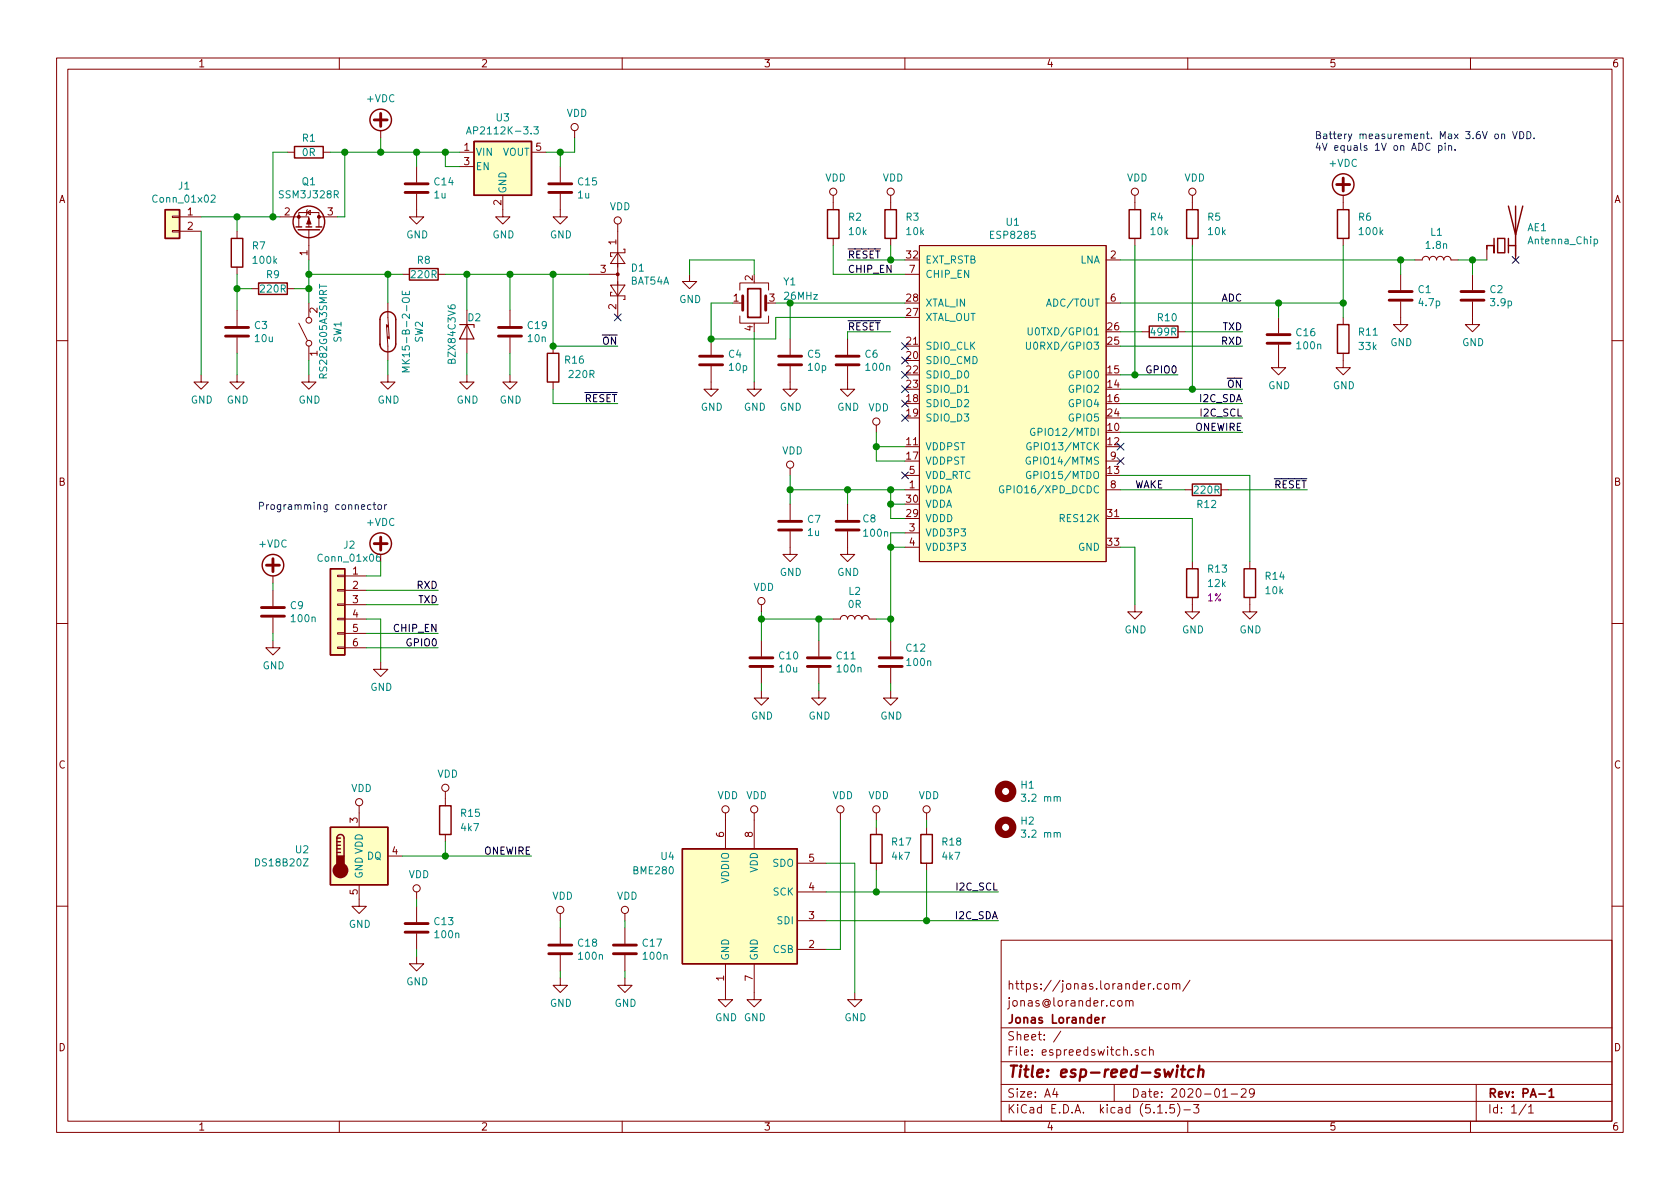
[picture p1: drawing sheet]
<svg xmlns="http://www.w3.org/2000/svg" width="297mm" height="210mm" viewBox="0 0 297 210" stroke-linecap="round" stroke-linejoin="round" font-family="sans-serif">
<g fill="none" stroke="#840000" stroke-width=".18">
<path d="M10 10.3h277v189.9h-277zM12 12.2h273v186.1h-273zM60 10.3v1.9M110 10.3v1.9M160 10.3v1.9M210 10.3v1.9M260 10.3v1.9M30.5 38.2h1.2v.3h-1.2zM31.7 38.3h3.9M49.5 38.3h5.1v1.8M50.8 26.9h1.3M54.2 37.6l.7-.4v.8z"/>
<path d="M54.4 37.1l-.2 .1v.8l-.1 .1M56.4 38.3h3.3M57.1 26.9h1.3M67.3 23.1v1.3M73.7 34.3v4h1.2l-1.2 1.3-1.3-1.3h1.3M73.7 29.5v2.8M81.3 26.9h2.5M81.3 29.5h2.5M88.9 34.5v3.8h1.3l-1.3 1.3-1.3-1.3h1.3M94 26.9h2.5M99.1 34.3v4h1.2l-1.2 1.3-1.3-1.3h1.3M99.1 29.5v2.8"/>
<path d="M101.6 23.1v1.3M109.2 39.6v16.5M147.3 34.5v2.6M157.5 34.5v2.6M200.7 34.5v2.6M210.8 34.5v2.6M237.5 34.5v2.6M30.5 40.8h1.2v.2h-1.2zM31.7 40.9h3.9M41.9 40.9v1.3M41.9 47.2v1.3M41.9 54.9v2.8"/>
<path d="M41.9 59.7v2.8M44.4 51h1.3M50.8 51h1.3M52.8 40.1v-2.5h3.6v2.5M52.8 57.1l1.6 3.1M54.6 40.6v5.4M54.6 53.6v2.5M68.3 57.4l.3 3.8v2.5M68.6 53.6v2.5l.2 3.8M71.1 48.5h1.3M77.5 48.5h1.2M82.5 54.9v7.6"/>
<path d="M90.2 54.9v2.8M90.2 59.7v2.8M104.1 48.5h5.1M107.9 50.4h2.6l-1.3 1.9zM108.2 51.7h-.3v.6h2.6v.7h-.3M109.2 44.7l1.3 1.9h-2.6zM110.2 44.1h.3v.6h-2.6v.6h.3M121.9 48.5v1.3h1.3l-1.3 1.2-1.3-1.2h1.3M125.7 59.9v2.8M130.8 55.9v1.2h5.1v-1.2M130.8 51.3v-1.3h5.1v1.3M130.8 53.6h.5"/>
<path d="M135.4 53.6h.5M139.7 59.9v2.8M147.3 42.2v1.2M149.9 59.9v2.8M157.5 42.2v1.2M160 48.5h2.6M162.6 43.4h33v55.9h-33zM195.6 46h2.5M195.6 53.6h2.5M200.7 42.2v1.2M201.9 58.7h1.3M208.3 58.7h1.2"/>
<path d="M210.8 42.2v1.2M226.1 56.1v2.8M237.5 42.2v1.2M237.5 56.1v1.3M247.6 53.3v4.1h1.3l-1.3 1.3-1.2-1.3h1.2M247.6 48.5v2.8M250.2 46h1.3a.63 .63 0 0 1 .6-.7 .63 .63 0 0 1 .6 .7 .63 .63 0 0 1 .7-.7 .63 .63 0 0 1 .6 .7 .63 .63 0 0 1 .6-.7 .63 .63 0 0 1 .7 .7 .63 .63 0 0 1 .6-.7 .63 .63 0 0 1 .6 .7h1.3M260.3 53.3v4.1h1.3l-1.3 1.3-1.2-1.3h1.2M260.3 48.5v2.8M262.9 43.4v2.6M268 43.4v2.6M10 60.2h2"/>
<path d="M35.6 66.3v1.3h1.2l-1.2 1.2-1.3-1.2h1.3M41.9 66.3v1.3h1.3l-1.3 1.2-1.3-1.2h1.3M54.6 66.3v1.3h1.3l-1.3 1.2-1.3-1.2h1.3M54.6 61.2v2.5M68.6 66.3v1.3h1.2l-1.2 1.2-1.3-1.2h1.3M82.5 66.3v1.3h1.3l-1.3 1.2-1.2-1.2h1.2M90.2 66.3v1.3h1.2l-1.2 1.2-1.3-1.2h1.3M97.8 61.2v1.3M97.8 67.6v1.2M125.7 64.8v4h1.3l-1.3 1.3-1.2-1.3h1.2M133.3 67.6v1.2h1.3l-1.3 1.3-1.2-1.3h1.2M139.7 64.8v4h1.3l-1.3 1.3-1.3-1.3h1.3"/>
<path d="M149.9 64.8v4h1.2l-1.2 1.3-1.3-1.3h1.3M154.9 75.2v1.2M226.1 61v4h1.2l-1.2 1.3-1.3-1.3h1.3M237.5 62.5v2.5h1.3l-1.3 1.3-1.3-1.3h1.3M285 60.2h2M67.3 98v1.3M139.7 94v4h1.3l-1.3 1.3-1.3-1.3h1.3M139.7 82.8v1.3M139.7 89.1v2.8M149.9 94v4h1.2l-1.2 1.3-1.3-1.3h1.3M149.9 89.1v2.8M160 86.6h2.6"/>
<path d="M160 94.2h2.6M160 96.8h2.6M160 84.1h2.6M195.6 86.6h2.5M195.6 81.5h2.5M209.5 86.6h1.3M210.8 99.3v1.3M215.9 86.6h1.3M221 99.3v1.3M10 110.3h2M48.3 113.3v1.2h1.2l-1.2 1.3-1.3-1.3h1.3M48.3 101.8v1.3"/>
<path d="M48.3 104.4v2.8M48.3 109.2v2.8M59.7 111.9h1.3v.2h-1.3zM59.7 114.4h1.3v.3h-1.3zM59.7 109.3h1.3v.3h-1.3zM59.7 104.3h1.3v.2h-1.3zM59.7 101.7h1.3v.3h-1.3zM59.7 106.8h1.3v.3h-1.3zM61 101.8h3.8M61 104.4h3.8M61 106.9h3.8M61 109.5h3.8"/>
<path d="M61 112h3.8M61 114.5h3.8M67.3 117.1v1.3h1.3l-1.3 1.2-1.3-1.2h1.3M134.6 106.9v1.3M134.6 113.3v2.8M134.6 118.1v2.8M144.8 113.3v2.8M144.8 118.1v2.8M147.3 109.5h1.3a.63 .63 0 0 1 .6-.7 .63 .63 0 0 1 .7 .7 .63 .63 0 0 1 .6-.7 .63 .63 0 0 1 .6 .7 .63 .63 0 0 1 .7-.7 .63 .63 0 0 1 .6 .7 .63 .63 0 0 1 .6-.7 .63 .63 0 0 1 .7 .7h1.2M157.5 113.3v2.8M157.5 118.1v2.8M200.7 106.9v1.3h1.2l-1.2 1.3-1.3-1.3h1.3"/>
<path d="M210.8 105.7v2.5h1.3l-1.3 1.3-1.3-1.3h1.3M221 105.7v2.5h1.2l-1.2 1.3-1.3-1.3h1.3M285 110.3h2M78.7 139.9v2.6M134.6 122.2v1.2h1.3l-1.3 1.3-1.3-1.3h1.3M144.8 122.2v1.2h1.2l-1.2 1.3-1.3-1.3h1.3M157.5 122.2v1.2h1.2l-1.2 1.3-1.3-1.3h1.3M63.5 156.5v3.8h1.3l-1.3 1.2-1.3-1.2h1.3M63.5 142.5v3.8M68.6 151.4h2.5M73.7 157.7v1.3M78.7 147.6v1.2"/>
<path d="M128.3 143.8v6.3M133.3 143.8v6.3M141 157.7h5M141 152.6h5M148.6 143.8v1.2M154.9 143.8v1.2M154.9 146.3v1.3M154.9 152.6v1.3M163.8 143.8v1.2M163.8 146.3v1.3M163.8 152.6v1.3M10 160.2h2"/>
<path d="M73.7 169.2v1.2h1.2l-1.2 1.3-1.3-1.3h1.3M73.7 160.3v2.8M73.7 165.1v2.8M99.1 173v1.2h1.2l-1.2 1.3-1.3-1.3h1.3M99.1 161.5v1.3M99.1 164.1v2.8M99.1 168.9v2.8M110.5 173v1.2h1.3l-1.3 1.3-1.3-1.3h1.3M110.5 161.5v1.3M110.5 164.1v2.8M110.5 168.9v2.8M128.3 170.4v6.4h1.2l-1.2 1.2-1.3-1.2h1.3"/>
<path d="M133.3 170.4v6.4h1.3l-1.3 1.2-1.2-1.2h1.2M141 167.9h5M141 162.8h5M151.1 175.5v1.3h1.3l-1.3 1.2-1.2-1.2h1.2M177 166.3h108v32h-108zM197.7 177.1l.2-.2 .4 .2 .1 .5-.1 .2-.4 .1-.2-.1zM199.1 177.1v-.1a.37 .37 0 0 1 .6 .1v.8M199.1 176.9v1M199.7 177.1l.2-.2 .4 .1v.9M203.5 173.9l-.3 .1-.2 .2M204 174.8v.1M205.3 174l-.4-.1-.3 .3 .1 .6 .2 .1 .4-.1"/>
<path d="M206 174.1l.2-.2 .4 .2 .1 .5-.1 .2-.4 .1-.2-.1zM207.3 174.1l.1-.1a.37 .37 0 0 1 .6 .1v.8M207.3 173.9v1M208 174.1l.2-.2 .3 .1 .1 .9M210.4 173.3l-1.3 2M285 160.2h2M60 198.3v1.9M110 198.3v1.9M160 198.3v1.9M177 194.8h108M177 191.8h108M177 187.8h108"/>
<path d="M177 181.8h108M186.5 192.5l-.4 1h1M186.8 193v1M187.6 182.3l-1.3 2M197 191.8v3M201.3 185.7a.37 .37 0 0 0-.6 .1l.1 .2 .5 .2v.1l-.2 .3-.4-.1M202.6 185.7l-.4-.1-.3 .3 .1 .6 .2 .1 .4-.1M203.3 185.7a.37 .37 0 0 1 .6 .1v.8M203.3 185.1v1.5M204.7 196.8h.8M206.2 196.7v.1M207.6 195.3h-.7l-.1 .7 .2-.1 .5 .1 .2 .2-.1 .5-.2 .1-.6-.1"/>
<path d="M208.2 195.1a1.71 1.71 0 0 1 0 2.3M209.3 196.3h1.2M210 198.3v1.9M211 195.3h1l-.5 .6 .4 .1v.7l-.2 .1-.7-.1M216.2 194h.8M217.7 193.5h1.1M219.5 192.7l.2-.2h.3l.3 .2v.3v.2l-.9 .8h.9M221.8 193.2l-.3 .3h-.3l-.3-.3v-.4l.2-.2 .4-.1 .2 .2a1.13 1.13 0 0 1-.2 1.2l-.4 .1M260 198.3v1.9M261 191.8v6.5M269.8 195.2l-1.2 2M270.3 195.8l.4-.5v1.5"/>
<path d="M270.3 196.8h.8"/>
<circle cx="101.6" cy="22.5" r=".63"/>
<circle cx="109.2" cy="39" r=".63"/>
<circle cx="147.3" cy="33.9" r=".63"/>
<circle cx="157.5" cy="33.9" r=".63"/>
<circle cx="200.7" cy="33.9" r=".63"/>
<circle cx="210.8" cy="33.9" r=".63"/>
<circle cx="54.6" cy="56.6" r=".51"/>
<circle cx="54.6" cy="60.7" r=".51"/>
<circle cx="154.9" cy="74.5" r=".63"/>
<circle cx="139.7" cy="82.2" r=".63"/>
<circle cx="134.6" cy="106.3" r=".63"/>
<circle cx="78.7" cy="139.3" r=".63"/>
<circle cx="63.5" cy="141.9" r=".63"/>
<circle cx="73.7" cy="157.1" r=".63"/>
<circle cx="128.3" cy="143.1" r=".63"/>
<circle cx="133.3" cy="143.1" r=".63"/>
<circle cx="148.6" cy="143.1" r=".63"/>
<circle cx="154.9" cy="143.1" r=".63"/>
<circle cx="163.8" cy="143.1" r=".63"/>
<circle cx="99.1" cy="160.9" r=".63"/>
<circle cx="110.5" cy="160.9" r=".63"/>
</g>
<path d="M132.2 51h2.3v5.1h-2.3zM195 179.9v1M195.4 179.9l-.4 .2v.1M272.1 193.5h1.1M273.9 193l.4-.5v1.5M273.9 194h.8" fill="none" stroke="#840000" stroke-width=".3"/>
<path d="M208.2 189.1l-.2 1.3M208.2 188.4v.2M208.8 189.1h.8M209.2 188.4l-.2 1.8v.1l.4 .1M211.1 189.2a.68 .68 0 0 0-1 .3v.8l.3 .1 .5-.1M211.9 189.3a.52 .52 0 0 1 .9 .1l-.1 1M212.1 188.4l-.3 2" fill="none" stroke="#840000" stroke-width=".41"/>
<g fill="none" stroke="#840000" stroke-width=".51">
<path d="M66.2 21.2h2.3M67.3 20.1v2.2M71.6 34h4.1M71.6 32.5h4.1M97 34h4.1M97 32.5h4.1M236.3 32.6h2.3M237.5 31.5v2.3M39.9 59.4h4M39.9 57.9h4M88.1 59.4h4.1M88.1 57.9h4.1"/>
<path d="M131.3 52.3v2.6M135.4 52.3v2.6M224 59.2h4.1M245.6 53.1h4.1M245.6 51.6h4.1M258.3 53.1h4.1M258.3 51.6h4.1M123.7 64.5h4.1M123.7 63h4.1M137.7 64.5h4M137.7 63h4M147.8 64.5h4.1"/>
<path d="M147.8 63h4.1M224 60.7h4.1M47.1 99.9h2.3M48.3 98.8v2.3M66.2 96.1h2.3M67.3 95v2.3M137.7 93.7h4M137.7 92.2h4M147.8 93.7h4.1M147.8 92.2h4.1M46.2 109h4.1M46.2 107.4h4.1"/>
<path d="M132.6 117.9h4.1M132.6 116.3h4.1M142.7 117.9h4.1M142.7 116.3h4.1M155.4 117.9h4.1M155.4 116.3h4.1M71.6 164.8h4.1M71.6 163.3h4.1M97 168.7h4.1M97 167.1h4.1M108.5 168.7h4M108.5 167.1h4"/>
</g>
<g fill="none" stroke="#840000" stroke-width=".25">
<path d="M29.2 37.1h2.5v5.1h-2.5zM52.1 25.9h5v2h-5zM83.8 25h10.2v9.5h-10.2zM146.3 37.1h2v5.1h-2zM156.5 37.1h2v5.1h-2zM199.6 37.1h2.1v5.1h-2.1zM209.8 37.1h2v5.1h-2zM236.5 37.1h2v5.1h-2zM266.7 36.4l1.3 5.1 1.2-5.1M268 36.4v8.9M40.9 42.2h2v5h-2zM45.7 50h5.1v2.1h-5.1z"/>
<path d="M52.3 40.1h1M52.7 40.6h3.8M54.1 40.1h1M55.9 40.1h1M72.4 47.5h5.1v2h-5.1zM203.2 57.7h5.1v2h-5.1zM236.5 57.4h2v5.1h-2zM264.2 42.2v2.5v-1.3h-1.3v.7M264.8 42.2h1.3v2.5h-1.3zM266.7 43.4h1.3M266.7 42.2v2.5M67.2 60.8a1.4 1.4 0 0 0 1.4 1.4 1.4 1.4 0 0 0 1.4-1.4v-4.3a1.4 1.4 0 0 0-1.4-1.4 1.4 1.4 0 0 0-1.4 1.4v4.5"/>
<path d="M96.8 62.5h2v5.1h-2zM210.8 85.6h5.1v2h-5.1zM58.4 100.6h2.6v15.2h-2.6zM209.8 100.6h2v5.1h-2zM220 100.6h2v5.1h-2zM58.4 146.3h10.2v10.2h-10.2zM59.6 148.2a.63 .63 0 0 1 .6-.6 .63 .63 0 0 1 .6 .6v3.2M59.6 150.7h.6M59.6 150.1h.6M59.6 149.5h.6M59.6 148.8h.6M59.6 148.2v3.2"/>
<path d="M59.6 148.2h.6M77.7 142.5h2.1v5.1h-2.1zM120.6 150.1h20.4v20.3h-20.4zM153.9 147.6h2.1v5h-2.1zM162.8 147.6h2v5h-2z"/>
<circle cx="54.6" cy="39.2" r="2.79"/>
<circle cx="67.3" cy="21.2" r="1.9"/>
<circle cx="237.5" cy="32.6" r="1.9"/>
<circle cx="48.3" cy="99.9" r="1.9"/>
<circle cx="67.3" cy="96.1" r="1.9"/>
</g>
<g fill="#ffffc2" stroke="#ffffc2" stroke-width=".18">
<path d="M120.6 150.1h20.4v20.3h-20.4z"/>
<path d="M162.6 43.4h33v55.9h-33z"/>
<path d="M58.4 146.3h10.2v10.2h-10.2z"/>
<path d="M58.4 100.6h2.6v15.2h-2.6z"/>
<path d="M83.8 25h10.2v9.5h-10.2z"/>
<path d="M29.2 37.1h2.5v5.1h-2.5z"/>
</g>
<g fill="none" stroke="#008484" stroke-width=".18">
<path d="M37.3 34.6l.5-.1 .2 .3v.2l-.7 .8h.7M82.5 23.7l.4-1.3 .4 1.3M82.6 23.3h.6M94.4 22.4h.8l-.5 .5 .4 .1v.6l-.2 .1-.5-.1M71.1 51.5v.6h1.3v-.6M71.3 52.7a.88 .88 0 0 1 1.1 .3l-.1 .3a.83 .83 0 0 1-1.2-.1zM71.7 51.7v.4M181.8 58v1l.2 .2h.3l.2-.2v-1M281.9 42.3h.3l.3 .2-.2 .6h-.4M72.4 64.9h-1.3l.9 .4-.9 .5h1.3M181.5 60.5v1l.2 .3h.3l.2-.3v-1M182.3 78.4a.59 .59 0 0 0-.8 .5 .59 .59 0 0 0 .8 .6v-.5h-.2"/>
<path d="M182.9 75.8a.59 .59 0 0 0-.7 .6 .59 .59 0 0 0 .7 .6l.1-.5h-.2M67.2 98l-.4 .1a.87 .87 0 0 0 0 1.2l.4-.2v-.5l-.4-.1-.3 .2M177.4 86a.59 .59 0 0 0-.7 .5 .59 .59 0 0 0 .7 .6l.1-.5h-.3M182.1 80.9a.59 .59 0 0 0-.7 .6 .59 .59 0 0 0 .7 .5l.1-.4h-.2M182.2 83.4a.59 .59 0 0 0-.7 .6 .59 .59 0 0 0 .7 .6l.1-.5h-.3M186.9 147.4l.2-.2 .3 .1 .1 .8M186.9 141l.2-.1h.3l.1 .8"/>
</g>
<g fill="#840000" stroke="#840000" stroke-width=".25">
<path d="M59.6 151.4h1.2v1.9h-1.2z"/>
<circle cx="60.2" cy="153.9" r="1.27"/>
</g>
<g fill="none" stroke="#840000" stroke-width="1.3">
<circle cx="177.8" cy="139.9" r="1.27"/>
<circle cx="177.8" cy="146.3" r="1.27"/>
</g>
<g fill="#840000" stroke="#840000" stroke-width=".18">
<path d="M54.6 38.6l.4 1h-.8z"/>
<path d="M68.4 57.5h.2v.3h-.2z"/>
<path d="M68.5 59.6h.3v.2h-.3z"/>
<circle cx="52.8" cy="38.3" r=".25"/>
<circle cx="56.4" cy="38.3" r=".25"/>
<circle cx="109.2" cy="48.5" r=".25"/>
</g>
<path d="M81.3 57.4h2.5v.5M82.5 57.4l1.3 2.5h-2.5z" fill="none" stroke="#840000" stroke-width=".2"/>
<g fill="none" stroke="#008400" stroke-width=".18">
<path d="M35.6 38.3h13.9M41.9 38.3v2.6M50.8 26.9h-2.5v11.4M58.4 26.9h22.9M61 26.9v11.4h-1.3M67.3 24.4v2.5M73.7 26.9v2.6M78.7 26.9v2.6h2.6M99.1 26.9v2.6M101.6 24.4v2.5h-5.1M35.6 40.9v25.4M41.9 48.5v6.4"/>
<path d="M41.9 51h2.5M52.1 51h2.5M54.6 48.5h16.5M54.6 46v7.6M68.6 48.5v5.1M78.7 48.5h25.4M82.5 48.5v6.4M90.2 48.5v6.4M97.8 48.5v12.7h11.4M121.9 48.5v-2.5h11.4v2.5M129.5 53.6h-3.8v6.3h11.5v-3.8h22.8M133.3 58.7v8.9"/>
<path d="M137.2 53.6h22.8M139.7 53.6v6.3M147.3 43.4v5.1h12.7M149.9 46h10.1M157.5 58.7h-7.6v1.2M157.5 43.4v2.6M198.1 46h52.1M198.1 58.7h3.8M198.1 53.6h39.4M200.7 43.4v22.9M209.5 58.7h10.2M210.8 43.4v25.4"/>
<path d="M226.1 53.6v2.5M237.5 43.4v12.7M247.6 46v2.5M257.8 46h5.1M260.3 46v2.5M41.9 62.5v3.8M54.6 63.7v2.6M68.6 63.7v2.6M82.5 62.5v3.8M90.2 62.5v3.8M97.8 68.8v2.6h11.4M154.9 76.4v5.1h5.1"/>
<path d="M154.9 79h5.1M198.1 76.4h21.6M198.1 71.4h21.6M198.1 73.9h21.6M198.1 61.2h21.6M198.1 66.3h10.2M198.1 68.8h21.6M67.3 99.3v2.5h-2.5M139.7 86.6h20.3M139.7 84.1v5M149.9 86.6v2.5M157.5 86.6v5.1h2.5"/>
<path d="M157.5 96.8h2.5M157.5 89.1h2.5M160 94.2h-2.5v19.1M198.1 86.6h11.4M198.1 91.7h12.7v7.6M198.1 96.8h2.6v10.1M198.1 84.1h22.9v15.2M217.2 86.6h13.9M48.3 103.1v1.3M48.3 112v1.3M64.8 104.4h12.7M64.8 106.9h12.7"/>
<path d="M64.8 112h12.7M64.8 114.5h12.7M64.8 109.5h2.5v7.6M134.6 109.5h12.7M134.6 108.2v5.1M144.8 109.5v3.8M154.9 109.5h2.6M134.6 120.9v1.3M144.8 120.9v1.3M157.5 120.9v1.3M71.1 151.4h22.9M73.7 159v1.3"/>
<path d="M78.7 148.8v2.6M146 157.7h30.5M146 152.6h5.1v22.9M148.6 145v22.9h-2.6M154.9 145v1.3M154.9 153.9v3.8M163.8 145v1.3M163.8 153.9v8.9M73.7 167.9v1.3M99.1 162.8v1.3M99.1 171.7v1.3M110.5 162.8v1.3"/>
<path d="M110.5 171.7v1.3M146 162.8h30.5"/>
</g>
<g fill="none" stroke="#0000c2" stroke-width=".18">
<path d="M254.4 25.8l.3-.1 .3 .3-.2 .5h-.4M254.4 25.7v1.3M255.5 25.7v.9M256.1 25.9l.2-.2 .3 .1 .1 .8M256.1 25.7v.9M257.3 26.5v.1M265.5 23.8l.2-.1h.3v.8M265.5 23.7v.8M267.4 23.3l.4 1.2 .5-1.2M268.7 23.3a.64 .64 0 0 1 .7 .6 .64 .64 0 0 1-.7 .6zM270 23.3a.64 .64 0 0 1 .7 .6 .64 .64 0 0 1-.7 .6zM271.2 24.4v.1"/>
<path d="M45.9 89.5l.6-.1 .1-.2-.1-.3-.1-.1h-.5v1.3M47.1 89.2v.9M47.5 89.2l-.4 .3M68 89.2v.9M68.4 89.2l-.4 .3"/>
</g>
<g fill="#008400" stroke="#008400" stroke-width=".25">
<circle cx="68.6" cy="48.5" r=".51"/>
<circle cx="97.8" cy="61.2" r=".51"/>
<circle cx="139.7" cy="53.6" r=".51"/>
<circle cx="154.9" cy="157.7" r=".51"/>
<circle cx="54.6" cy="48.5" r=".51"/>
<circle cx="99.1" cy="26.9" r=".51"/>
<circle cx="41.9" cy="51" r=".51"/>
<circle cx="97.8" cy="48.5" r=".51"/>
<circle cx="163.8" cy="162.8" r=".51"/>
<circle cx="48.3" cy="38.3" r=".51"/>
<circle cx="144.8" cy="109.5" r=".51"/>
<circle cx="125.7" cy="59.9" r=".51"/>
<circle cx="82.6" cy="48.5" r=".51"/>
<circle cx="260.3" cy="46" r=".51"/>
<circle cx="154.9" cy="79" r=".51"/>
<circle cx="54.6" cy="51" r=".51"/>
<circle cx="90.2" cy="48.5" r=".51"/>
<circle cx="247.7" cy="46" r=".51"/>
<circle cx="78.7" cy="26.9" r=".51"/>
<circle cx="134.6" cy="109.5" r=".51"/>
<circle cx="61" cy="26.9" r=".51"/>
<circle cx="67.3" cy="26.9" r=".51"/>
<circle cx="157.5" cy="46" r=".51"/>
<circle cx="157.5" cy="86.6" r=".51"/>
<circle cx="157.5" cy="89.1" r=".51"/>
<circle cx="237.5" cy="53.6" r=".51"/>
<circle cx="78.7" cy="151.4" r=".51"/>
<circle cx="210.8" cy="68.8" r=".51"/>
<circle cx="149.9" cy="86.6" r=".51"/>
<circle cx="139.7" cy="86.6" r=".51"/>
<circle cx="226.1" cy="53.6" r=".51"/>
<circle cx="200.7" cy="66.3" r=".51"/>
<circle cx="157.5" cy="109.5" r=".51"/>
<circle cx="157.5" cy="96.8" r=".51"/>
<circle cx="41.9" cy="38.3" r=".51"/>
<circle cx="73.7" cy="26.9" r=".51"/>
</g>
<g fill="none" stroke="#000084" stroke-width=".18">
<path d="M108.6 55.5l1.2 1.2M109.8 55.5l-1.2 1.2M267.4 45.4l1.2 1.2M268.6 45.4l-1.2 1.2M159.4 70.8l1.2 1.2M159.4 73.3l1.2 1.2M159.4 68.2l1.2 1.2M159.4 65.7l1.2 1.2M159.4 63.1l1.2 1.3M159.4 60.6l1.2 1.2M160.6 70.8l-1.2 1.2M160.6 73.3l-1.2 1.2"/>
<path d="M160.6 68.2l-1.2 1.2M160.6 65.7l-1.2 1.2M160.6 63.1l-1.2 1.3M160.6 60.6l-1.2 1.2M197.5 78.4l1.2 1.2M198.7 78.4l-1.2 1.2M159.4 83.5l1.2 1.2M160.6 83.5l-1.2 1.2M197.5 80.9l1.2 1.2M198.7 80.9l-1.2 1.2"/>
</g>
<text font-size="2.8" fill="#840000" x="178" y="190.5">Title: esp-reed-switch</text>
<g font-size="2.1" fill="#840000">
<text x="178" y="178">jonas@lorander.com</text>
<text x="178" y="175">https://jonas.lorander.com/</text>
<text x="178" y="184">Sheet: /</text>
<text x="178" y="181">Jonas Lorander</text>
<text x="178" y="186.7">File: espreedswitch.sch</text>
<text x="178" y="196.9">KiCad E.D.A. kicad (5.1.5)-3</text>
<text x="178" y="194.1">Size: A4</text>
<text x="200" y="194.1">Date: 2020-01-29</text>
<text x="263" y="194.1">Rev: PA-1</text>
<text x="263" y="196.9">Id: 1/1</text>
</g>
<g font-size="1.8" fill="#840000">
<text x="35" y="11.9">1</text>
<text x="85" y="11.9">2</text>
<text x="135" y="11.9">3</text>
<text x="185" y="11.9">4</text>
<text x="235" y="11.9">5</text>
<text x="285" y="11.9">6</text>
<text x="82.1" y="26.7">1</text>
<text x="82.1" y="29.2">3</text>
<text x="94.8" y="26.7">5</text>
<text x="10.4" y="35.9">A</text>
<text x="285.4" y="35.9">A</text>
<text x="33.2" y="38.1">1</text>
<text x="33.2" y="40.6">2</text>
<text x="50.3" y="38.1">2</text>
<text x="57.9" y="38.1">3</text>
<text x="88.6" y="36.3" transform="rotate(-90 88.6 36.3)">2</text>
<text x="54.4" y="45.2" transform="rotate(-90 54.4 45.2)">1</text>
<text x="109" y="43.3" transform="rotate(-90 109 43.3)">1</text>
<text x="160.3" y="45.7">32</text>
<text x="196.4" y="45.7">2</text>
<text x="106.2" y="48.3">3</text>
<text x="129.7" y="53.3">1</text>
<text x="133.1" y="49.6" transform="rotate(-90 133.1 49.6)">2</text>
<text x="136" y="53.3">3</text>
<text x="160.3" y="53.3">28</text>
<text x="160.8" y="48.3">7</text>
<text x="196.4" y="53.3">6</text>
<text x="56.1" y="55.3" transform="rotate(-90 56.1 55.3)">2</text>
<text x="109" y="54.7" transform="rotate(-90 109 54.7)">2</text>
<text x="133.1" y="58.5" transform="rotate(-90 133.1 58.5)">4</text>
<text x="160.3" y="55.9">27</text>
<text x="195.9" y="58.4">26</text>
<text x="56.1" y="63" transform="rotate(-90 56.1 63)">1</text>
<text x="160.3" y="63.5">20</text>
<text x="160.3" y="61">21</text>
<text x="195.9" y="61">25</text>
<text x="160.3" y="71.1">18</text>
<text x="160.3" y="66">22</text>
<text x="160.3" y="68.6">23</text>
<text x="195.9" y="68.6">14</text>
<text x="195.9" y="66">15</text>
<text x="195.9" y="71.1">16</text>
<text x="160.3" y="73.7">19</text>
<text x="195.9" y="76.2">10</text>
<text x="195.9" y="73.7">24</text>
<text x="160.3" y="78.7">11</text>
<text x="160.3" y="81.3">17</text>
<text x="160.8" y="83.8">5</text>
<text x="195.9" y="78.7">12</text>
<text x="195.9" y="83.8">13</text>
<text x="196.4" y="81.3">9</text>
<text x="10.4" y="85.9">B</text>
<text x="160.3" y="88.9">30</text>
<text x="160.8" y="86.4">1</text>
<text x="196.4" y="86.4">8</text>
<text x="285.4" y="85.9">B</text>
<text x="160.3" y="91.4">29</text>
<text x="160.8" y="94">3</text>
<text x="195.9" y="91.4">31</text>
<text x="62.4" y="101.6">1</text>
<text x="160.8" y="96.5">4</text>
<text x="195.9" y="96.5">33</text>
<text x="62.4" y="104.1">2</text>
<text x="62.4" y="106.7">3</text>
<text x="62.4" y="109.2">4</text>
<text x="62.4" y="111.8">5</text>
<text x="62.4" y="114.3">6</text>
<text x="10.4" y="135.9">C</text>
<text x="285.4" y="135.9">C</text>
<text x="63.2" y="145.5" transform="rotate(-90 63.2 145.5)">3</text>
<text x="128" y="148.1" transform="rotate(-90 128 148.1)">6</text>
<text x="133.1" y="148.1" transform="rotate(-90 133.1 148.1)">8</text>
<text x="69.4" y="151.1">4</text>
<text x="143" y="152.4">5</text>
<text x="63.2" y="158.2" transform="rotate(-90 63.2 158.2)">5</text>
<text x="143" y="157.5">4</text>
<text x="143" y="167.6">2</text>
<text x="143" y="162.6">3</text>
<text x="128" y="173.5" transform="rotate(-90 128 173.5)">1</text>
<text x="133.1" y="173.5" transform="rotate(-90 133.1 173.5)">7</text>
<text x="10.4" y="185.9">D</text>
<text x="285.4" y="185.9">D</text>
<text x="35" y="199.9">1</text>
<text x="85" y="199.9">2</text>
<text x="135" y="199.9">3</text>
<text x="185" y="199.9">4</text>
<text x="235" y="199.9">5</text>
<text x="285" y="199.9">6</text>
</g>
<g font-size="1.8" fill="#008484">
<text x="64.9" y="18.1">+VDC</text>
<text x="83.5" y="23.8">AP2112K-3.3</text>
<text x="87.8" y="21.5">U3</text>
<text x="100.2" y="20.7">VDD</text>
<text x="53.5" y="25.1">R1</text>
<text x="53.5" y="27.6">0R</text>
<text x="84.1" y="27.6">VIN</text>
<text x="88.8" y="27.6">VOUT</text>
<text x="235.1" y="29.5">+VDC</text>
<text x="27.3" y="35.8">Conn_01x02</text>
<text x="31.6" y="33.5">J1</text>
<text x="49.6" y="35.1">SSM3J328R</text>
<text x="53.4" y="32.8">Q1</text>
<text x="76.8" y="35.1">1u</text>
<text x="76.9" y="32.8">C14</text>
<text x="84.1" y="30.1">EN</text>
<text x="89.5" y="34.3" transform="rotate(-90 89.5 34.3)">GND</text>
<text x="102.2" y="35.1">1u</text>
<text x="102.3" y="32.8">C15</text>
<text x="145.9" y="32.1">VDD</text>
<text x="156.1" y="32.1">VDD</text>
<text x="199.2" y="32.1">VDD</text>
<text x="209.4" y="32.1">VDD</text>
<text x="107.8" y="37.2">VDD</text>
<text x="150.1" y="39">R2</text>
<text x="150.2" y="41.6">10k</text>
<text x="160.2" y="39">R3</text>
<text x="160.4" y="41.6">10k</text>
<text x="178" y="39.9">U1</text>
<text x="203.4" y="39">R4</text>
<text x="203.5" y="41.6">10k</text>
<text x="213.6" y="39">R5</text>
<text x="213.7" y="41.6">10k</text>
<text x="240.2" y="39">R6</text>
<text x="240.5" y="41.6">100k</text>
<text x="253" y="41.7">L1</text>
<text x="270.1" y="40.9">AE1</text>
<text x="44.7" y="44.1">R7</text>
<text x="44.9" y="46.7">100k</text>
<text x="71.8" y="42.2">GND</text>
<text x="73.8" y="46.7">R8</text>
<text x="87.1" y="42.2">GND</text>
<text x="97.2" y="42.2">GND</text>
<text x="163.6" y="46.6">EXT_RSTB</text>
<text x="175.3" y="42.2">ESP8285</text>
<text x="190.9" y="46.6">LNA</text>
<text x="252.2" y="44">1.8n</text>
<text x="270.4" y="43.2">Antenna_Chip</text>
<text x="46.2" y="51.7">220R</text>
<text x="47.1" y="49.2">R9</text>
<text x="72.8" y="49.2">220R</text>
<text x="111.5" y="50.3">BAT54A</text>
<text x="111.7" y="48">D1</text>
<text x="120.1" y="53.6">GND</text>
<text x="138.6" y="50.5">Y1</text>
<text x="138.8" y="53">26MHz</text>
<text x="163.6" y="49.1">CHIP_EN</text>
<text x="250.8" y="51.8">C1</text>
<text x="263.5" y="51.8">C2</text>
<text x="45" y="58.2">C3</text>
<text x="82.8" y="56.8">D2</text>
<text x="93.4" y="58.2">C19</text>
<text x="163.6" y="56.8">XTAL_OUT</text>
<text x="163.6" y="54.2">XTAL_IN</text>
<text x="182.9" y="59.3">U0TXD/GPIO1</text>
<text x="185.4" y="54.2">ADC/TOUT</text>
<text x="203.6" y="59.4">499R</text>
<text x="204.7" y="56.8">R10</text>
<text x="229.3" y="59.5">C16</text>
<text x="240.3" y="59.4">R11</text>
<text x="251" y="54.1">4.7p</text>
<text x="263.7" y="54.1">3.9p</text>
<text x="45.2" y="60.5">10u</text>
<text x="60.4" y="60.6" transform="rotate(-90 60.4 60.6)">SW1</text>
<text x="72.5" y="64.3" transform="rotate(-90 72.5 64.3)">MK15-B-2-OE</text>
<text x="74.8" y="60.6" transform="rotate(-90 74.8 60.6)">SW2</text>
<text x="80.6" y="64.1" transform="rotate(-90 80.6 64.1)">BZX84C3V6</text>
<text x="93.4" y="60.5">10n</text>
<text x="99.9" y="64.3">R16</text>
<text x="128.9" y="63.3">C4</text>
<text x="129" y="65.6">10p</text>
<text x="142.8" y="63.3">C5</text>
<text x="143" y="65.6">10p</text>
<text x="153" y="63.3">C6</text>
<text x="153.2" y="65.6">100n</text>
<text x="163.6" y="64.4">SDIO_CMD</text>
<text x="163.6" y="61.8">SDIO_CLK</text>
<text x="182.7" y="61.8">U0RXD/GPIO3</text>
<text x="229.4" y="61.8">100n</text>
<text x="240.4" y="61.9">33k</text>
<text x="245.8" y="61.2">GND</text>
<text x="258.5" y="61.2">GND</text>
<text x="33.7" y="71.4">GND</text>
<text x="40.1" y="71.4">GND</text>
<text x="52.8" y="71.4">GND</text>
<text x="57.8" y="66.6" transform="rotate(-90 57.8 66.6)">RS282G05A3SMRT</text>
<text x="66.8" y="71.4">GND</text>
<text x="80.7" y="71.4">GND</text>
<text x="88.3" y="71.4">GND</text>
<text x="100.7" y="66.8">220R</text>
<text x="163.6" y="66.9">SDIO_D0</text>
<text x="163.6" y="69.5">SDIO_D1</text>
<text x="189.2" y="69.5">GPIO2</text>
<text x="189.2" y="66.9">GPIO0</text>
<text x="224.2" y="68.8">GND</text>
<text x="235.7" y="68.8">GND</text>
<text x="123.9" y="72.6">GND</text>
<text x="131.5" y="72.6">GND</text>
<text x="137.9" y="72.6">GND</text>
<text x="148" y="72.6">GND</text>
<text x="153.5" y="72.7">VDD</text>
<text x="163.6" y="72">SDIO_D2</text>
<text x="163.6" y="74.5">SDIO_D3</text>
<text x="183.4" y="77.1">GPIO12/MTDI</text>
<text x="189.2" y="72">GPIO4</text>
<text x="189.2" y="74.5">GPIO5</text>
<text x="138.3" y="80.4">VDD</text>
<text x="163.6" y="79.6">VDDPST</text>
<text x="163.6" y="82.2">VDDPST</text>
<text x="182.5" y="82.2">GPIO14/MTMS</text>
<text x="182.6" y="79.6">GPIO13/MTCK</text>
<text x="163.6" y="87.2">VDDA</text>
<text x="163.6" y="89.8">VDDA</text>
<text x="163.6" y="84.7">VDD_RTC</text>
<text x="178" y="87.2">GPIO16/XPD_DCDC</text>
<text x="182.5" y="84.7">GPIO15/MTDO</text>
<text x="211.3" y="87.3">220R</text>
<text x="211.7" y="89.8">R12</text>
<text x="64.9" y="93">+VDC</text>
<text x="142.8" y="92.5">C7</text>
<text x="142.8" y="94.8">1u</text>
<text x="152.6" y="92.4">C8</text>
<text x="152.9" y="94.9">100n</text>
<text x="163.6" y="92.3">VDDD</text>
<text x="163.6" y="94.9">VDD3P3</text>
<text x="187.7" y="92.3">RES12K</text>
<text x="45.9" y="96.8">+VDC</text>
<text x="56.5" y="99.3">Conn_01x06</text>
<text x="60.8" y="97">J2</text>
<text x="137.9" y="101.8">GND</text>
<text x="148" y="101.8">GND</text>
<text x="163.6" y="97.4">VDD3P3</text>
<text x="190.6" y="97.4">GND</text>
<text x="213.6" y="101.3">R13</text>
<text x="51.4" y="107.7">C9</text>
<text x="133.2" y="104.5">VDD</text>
<text x="150" y="107.5">0R</text>
<text x="150.1" y="105.2">L2</text>
<text x="213.7" y="103.8">12k</text>
<text x="223.8" y="102.5">R14</text>
<text x="223.9" y="105.1">10k</text>
<text x="51.6" y="110">100n</text>
<text x="198.8" y="112">GND</text>
<text x="209" y="112">GND</text>
<text x="219.2" y="112">GND</text>
<text x="46.4" y="118.4">GND</text>
<text x="137.8" y="116.6">C10</text>
<text x="137.9" y="118.9">10u</text>
<text x="148" y="116.6">C11</text>
<text x="148.2" y="118.9">100n</text>
<text x="160.3" y="115.2">C12</text>
<text x="160.5" y="117.8">100n</text>
<text x="65.5" y="122.2">GND</text>
<text x="132.8" y="127.2">GND</text>
<text x="143" y="127.2">GND</text>
<text x="155.7" y="127.2">GND</text>
<text x="77.3" y="137.5">VDD</text>
<text x="62.1" y="140">VDD</text>
<text x="126.8" y="141.3">VDD</text>
<text x="131.9" y="141.3">VDD</text>
<text x="147.2" y="141.3">VDD</text>
<text x="153.5" y="141.3">VDD</text>
<text x="162.4" y="141.3">VDD</text>
<text x="180.6" y="139.5">H1</text>
<text x="181.1" y="141.8">3.2 mm</text>
<text x="81.6" y="144.4">R15</text>
<text x="81.6" y="147">4k7</text>
<text x="157.8" y="149.5">R17</text>
<text x="166.6" y="149.5">R18</text>
<text x="180.6" y="145.8">H2</text>
<text x="181.1" y="148.1">3.2 mm</text>
<text x="45.4" y="153.2">DS18B20Z</text>
<text x="52.3" y="150.9">U2</text>
<text x="64.1" y="155.4" transform="rotate(-90 64.1 155.4)">GND VDD</text>
<text x="64.9" y="152">DQ</text>
<text x="72.2" y="155.3">VDD</text>
<text x="112.1" y="154.6">BME280</text>
<text x="116.9" y="152.1">U4</text>
<text x="134" y="154.4" transform="rotate(-90 134 154.4)">VDD</text>
<text x="136.6" y="153.3">SDO</text>
<text x="157.8" y="152.1">4k7</text>
<text x="166.7" y="152.1">4k7</text>
<text x="97.6" y="159.1">VDD</text>
<text x="109.1" y="159.1">VDD</text>
<text x="128.9" y="156.2" transform="rotate(-90 128.9 156.2)">VDDIO</text>
<text x="136.7" y="158.4">SCK</text>
<text x="61.7" y="164.1">GND</text>
<text x="76.9" y="163.6">C13</text>
<text x="77" y="165.9">100n</text>
<text x="102.3" y="167.4">C18</text>
<text x="113.7" y="167.4">C17</text>
<text x="137.5" y="163.4">SDI</text>
<text x="102.4" y="169.7">100n</text>
<text x="113.9" y="169.7">100n</text>
<text x="128.9" y="169.9" transform="rotate(-90 128.9 169.9)">GND</text>
<text x="134" y="169.9" transform="rotate(-90 134 169.9)">GND</text>
<text x="136.7" y="168.5">CSB</text>
<text x="71.8" y="174.2">GND</text>
<text x="97.2" y="178">GND</text>
<text x="108.7" y="178">GND</text>
<text x="126.4" y="180.6">GND GND</text>
<text x="149.3" y="180.6">GND</text>
</g>
<g font-size="1.8" fill="#0000c2">
<text x="232.4" y="24.6">Battery measurement. Max 3.6V on VDD.</text>
<text x="232.4" y="26.7">4V equals 1V on ADC pin.</text>
<text x="48" y="90.2">Programming connector</text>
</g>
<g font-size="1.8">
<text x="149.9" y="45.7">RESET</text>
<text x="149.9" y="48.3">CHIP_EN</text>
<text x="215.9" y="53.3">ADC</text>
<text x="149.9" y="58.4">RESET</text>
<text x="216.2" y="58.4">TXD</text>
<text x="106.6" y="61">ON</text>
<text x="216" y="61">RXD</text>
<text x="103.3" y="71.1">RESET</text>
<text x="202.9" y="66">GPIO0</text>
<text x="212.2" y="71.1">I2C_SDA</text>
<text x="217.1" y="68.6">ON</text>
<text x="211.3" y="76.2">ONEWIRE</text>
<text x="212.4" y="73.7">I2C_SCL</text>
<text x="200.7" y="86.4">WAKE</text>
<text x="225.2" y="86.4">RESET</text>
<text x="73.7" y="104.1">RXD</text>
<text x="73.9" y="106.7">TXD</text>
<text x="69.8" y="111.8">CHIP_EN</text>
<text x="72.1" y="114.3">GPIO0</text>
<text x="85.5" y="151.1">ONEWIRE</text>
<text x="169.3" y="157.5">I2C_SCL</text>
<text x="169.1" y="162.6">I2C_SDA</text>
</g>
<text font-size="1.8" fill="#840084" x="213.5" y="106.3">1%</text>
</svg>
